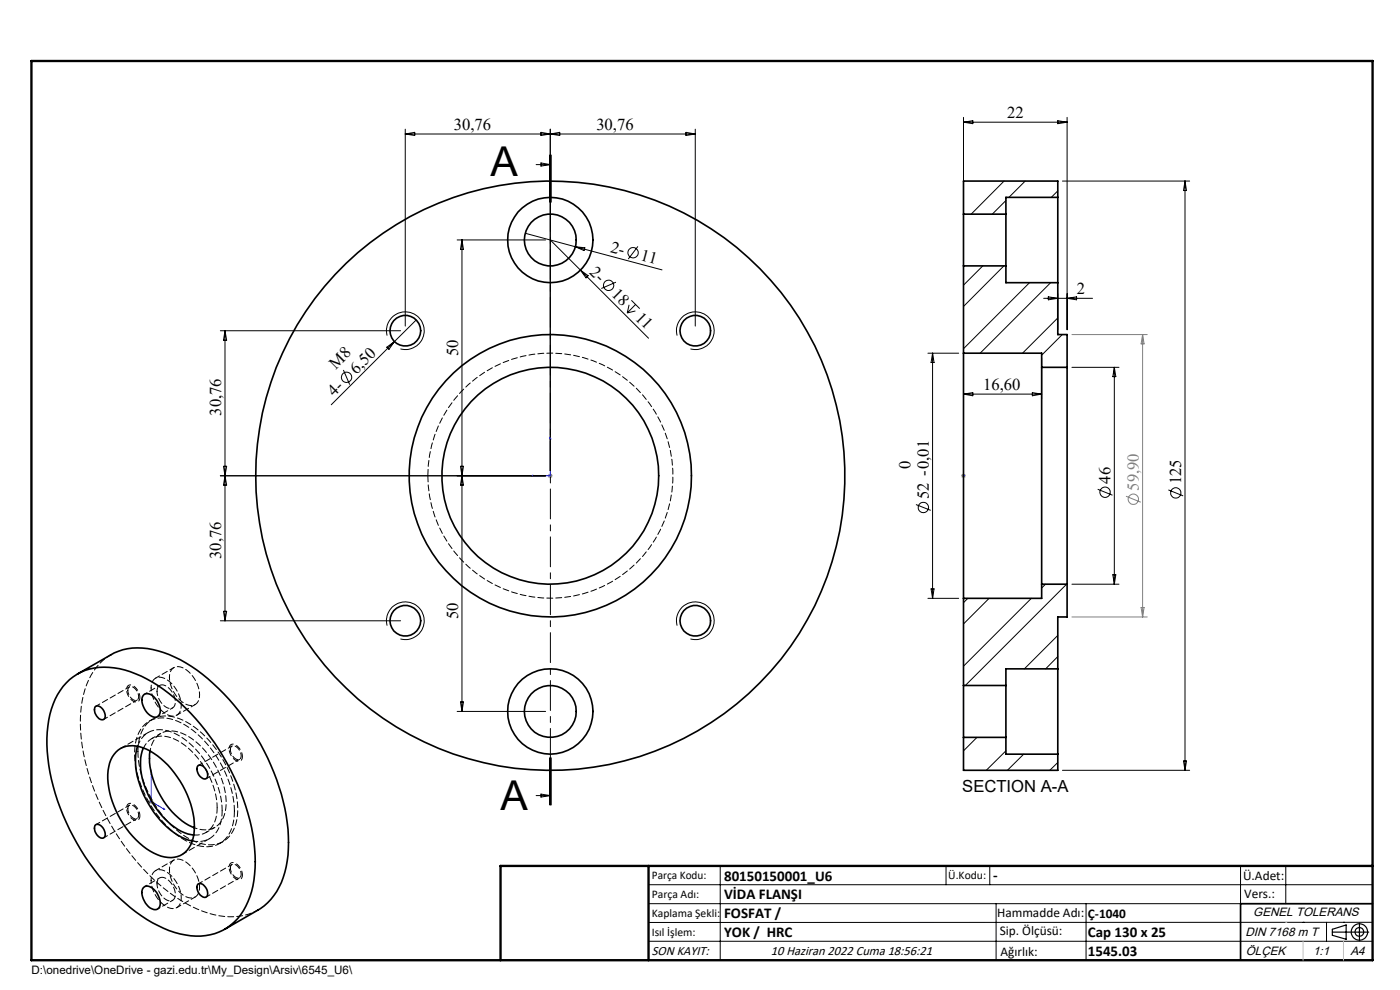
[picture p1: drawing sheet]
<svg xmlns="http://www.w3.org/2000/svg" width="297mm" height="210mm" viewBox="0 0 297 210" stroke-linecap="round" stroke-linejoin="round" font-family="sans-serif">
<g fill="none" stroke="#000" stroke-width=".21">
<path d="M86 27.4v41.8M86 28.4h61.5M86 28.4l2-.3v.6zM113.7 34.9h3M114.8 34.6l1.9 .3-1.9 .3zM114.8 28.1l1.9 .3-1.9 .3zM116.6 32.9v10M116.7 27.4v72.5M116.7 28.4l2-.3v.6zM116.8 32.9v10M116.9 32.9v10M145.5 28.1l2 .3-2 .3z"/>
<path d="M147.5 27.4v41.8M204.4 24.9v30.5M204.4 25.9h22M204.4 25.9l2-.3v.6zM224.4 25.6l2 .3-2 .3zM225.4 38.4h27M226.4 24.9v45M251.4 38.4v125M251.4 38.4l.3 2h-.6zM97 50.9h18.7M98 50.9v100M98 50.9l.3 2h-.6z"/>
<path d="M111.4 49.5l10.7 2.8M116.7 50.9l6.5 6.4M122.1 52.3l18.3 4.9M122.1 52.3l2 .3-.2 .6zM123.2 57.3l14.4 14.4M123.2 57.3l1.6 1.2-.5 .4zM130.7 59.9l-3.1 1.3M135.3 52.3l-2 2.7M46.7 70.2h38.3M47.7 70.2v61.5M47.7 70.2l.4 2h-.7zM72.8 78.5l1.4 3.1"/>
<path d="M82.1 73.7l1.6-1.2-1.2 1.6zM82.1 71.2a4 4 0 0 1 3.5-5 4 4 0 0 1 4.4 4.3 4 4 0 0 1-5.1 3.5M83.7 72.5l-13.4 13.4M88.3 67.9l-4.6 4.6M133.5 64.7l-.4 1.7M133.9 63.7l1.8 1.8M134.8 66l-1.7 .4M134.8 64.6l-1.7 1.8M143.7 71.2a4 4 0 0 1 3.5-5 4 4 0 0 1 4.3 4.3 4 4 0 0 1-5 3.5M196.8 74.9h6.6M197.8 74.9v52M197.8 74.9l.4 2h-.7z"/>
<path d="M204.4 75.9v8.7M221 75.9v8.7M221.4 63.3h10.4M222.4 63l2 .3-2 .3zM224.4 62.3v7.6M226.4 63.3l2-.3v.6zM227.4 77.9h10M236.4 77.9v46M236.4 77.9l.3 2h-.6zM47.4 98.9h.7l-.4 2zM97.7 98.9h.6l-.3 2zM204.4 83.6l2-.3v.7z"/>
<path d="M204.4 83.6h16.6M219 83.3l2 .3-2 .4zM46.7 100.9h69M47.7 100.9l.4 2h-.7zM98 100.9l.3 2h-.6zM194.3 107l3.1 1.3M232.9 103.8l3.1 1.2M247.9 103.9l3.1 1.3M46.7 131.7h38.3M47.4 129.7h.7l-.4 2zM82.1 132.7a4 4 0 0 1 3.5-5 4 4 0 0 1 4.4 4.3 4 4 0 0 1-5.1 3.5M143.7 132.7a4 4 0 0 1 3.5-5 4 4 0 0 1 4.3 4.3 4 4 0 0 1-5 3.5"/>
<path d="M196.8 126.9h6.6M197.5 124.9h.7l-.4 2zM227.4 123.9h10M236.1 121.9h.6l-.3 2zM97 150.9h18.7M97.7 148.9h.6l-.3 2zM113.7 168.8h3M114.8 168.4l1.9 .4-1.9 .3zM116.6 160.7v10M116.8 160.7v10M116.9 160.7v10zM225.4 163.4h27"/>
<path d="M251.1 161.4h.6l-.3 2zM137.6 187.7h153.6M137.6 191.7h153.6M137.6 199.7h153.6M152.8 183.7v20M200.7 183.7v4M210 183.7v4M211.3 191.7v12M230.4 191.7v12M263.2 183.7v20M272.8 183.7v8M276.4 195.6h.1"/>
<path d="M281.4 195.6v4.1M285 195.6h.1M291.2 195.6l-153.6 .1"/>
<circle cx="134.3" cy="53.6" r="1.11"/>
<circle cx="129.1" cy="60.5" r="1.1"/>
<circle cx="73.5" cy="80" r="1.08"/>
<circle cx="195.9" cy="107.7" r="1.09"/>
<circle cx="234.4" cy="104.4" r="1.09"/>
<circle cx="249.4" cy="104.6" r="1.09"/>
</g>
<g fill="none" stroke="#808080" stroke-width=".21">
<path d="M227.4 71h16M242.4 71v59.9M242.4 71l.3 1.9h-.6zM116.2 100.9h1M116.4 100.6l.7 .7M116.7 100.4v1M117.1 100.6l-.7 .7M203.9 100.9h1M204 100.6l.8 .7M204.4 100.4v1M204.8 100.6l-.8 .7M238.9 105.3l3.1 1.2"/>
<path d="M227.4 130.9h16M242.1 128.9h.6l-.3 2zM31.5 170h1.1M31.7 169.7l.7 .7M32.1 169.5v1.1M32.4 169.7l-.7 .7"/>
<circle cx="240.4" cy="105.9" r="1.09"/>
</g>
<path d="M29.7 147.9a2.62 2.62 0 0 0-2.2-2.6 1.52 1.52 0 0 0-.3 2.3 1.63 1.63 0 0 0 2.2 1.1l.3-.8M29.7 173a2.62 2.62 0 0 0-2.2-2.6 1.52 1.52 0 0 0-.3 2.4 1.63 1.63 0 0 0 2.2 1.1l.3-.9M51.4 160.5a2.62 2.62 0 0 0-2.2-2.6 1.52 1.52 0 0 0-.2 2.3 1.63 1.63 0 0 0 2.1 1.1l.3-.8M51.4 185.6a2.62 2.62 0 0 0-2.2-2.6 1.52 1.52 0 0 0-.2 2.3 1.63 1.63 0 0 0 2.1 1.1l.3-.8" fill="none" stroke="#000" stroke-width=".21" stroke-dasharray="1.3 .6" stroke-dashoffset=".4" stroke-linecap="butt"/>
<g fill="none" stroke="#000" stroke-width=".25">
<path d="M282.6 197.7h7.8M282.6 197.1l3-.9v3l-3-.8zM288.4 195.8v3.8M106.2 203.7h185"/>
<circle cx="288.4" cy="197.7" r="1.74"/>
<circle cx="288.4" cy="197.7" r=".93"/>
</g>
<path d="M116.7 92.7l.1 .4h-.2zM116.7 92.7v8.2h-4.1M204.4 92.7v.4v-.4M204.4 92.7v8.2M112.6 100.9l.4-.1v.2zM204.4 100.8v.2zM204.4 100.9h.1M32.1 163.3v.4l-.1-.1zM32.1 163.3v6.7l2.9 1.7M34.7 171.5l.3 .2h-.3z" fill="none" stroke="#00f" stroke-width=".21"/>
<path d="M116.8 32.9v137.8" fill="none" stroke="#000" stroke-width=".21" stroke-dasharray="6.3 1.3 1.3 1.3" stroke-dashoffset=".3"/>
<path d="M291.2 191.7h-28v12" fill="none" stroke="#000" stroke-width=".35"/>
<path d="M6.7 12.9h284.5v190.8h-284.5zM137.6 183.7v20M291.2 183.7h-185v20" fill="none" stroke="#000" stroke-width=".5"/>
<path d="M276.4 199.7v4M285 199.7v4" fill="none" stroke="#c0c0c0" stroke-width=".21"/>
<path d="M272.8 195.6h.1" fill="none" stroke="#c0c0c0" stroke-width=".25"/>
<g fill="#00f">
<path d="M112.6 100.9l.4 .1v-.2zM116.7 92.7l-.1 .4h.2z"/>
<path d="M34.7 171.5l.3 .2h-.3zM32.1 163.3v.4l-.1-.1z"/>
<path d="M204.4 100.8v.2zM204.4 92.7v.4z"/>
</g>
<g fill="none" stroke="#000" stroke-width=".35">
<path d="M204.4 45.4v11M204.4 56.4h9M204.4 45.4h9M204.4 56.4v18.5M213.4 45.4v11M213.4 56.4v3.6h11M224.4 41.9v18.1M224.4 41.9h-11v3.5M224.4 41.9v-3.5h-20v7M224.4 60v11h2v6.9M204.4 74.9v52M204.4 74.9h16.6v3"/>
<path d="M221 77.9v46M221 77.9h5.4M226.4 77.9v46M204.4 126.9v18.5M221 123.9v3h-16.6M221 123.9h5.4M226.4 123.9v7h-2v11M14 144.9a11.6 11.6 0 0 1 11.3-3.1 29.7 29.7 0 0 1 14 8.4 51.3 51.3 0 0 1 14.6 28.3 22.6 22.6 0 0 1-2.3 14.7 11.3 11.3 0 0 1-12.3 5.1 28.1 28.1 0 0 1-14-7.8 50.6 50.6 0 0 1-15.3-31.1 19.7 19.7 0 0 1 3.4-13.8zM16.4 143l7.1-4.1a13 13 0 0 1 11.2-.5 34 34 0 0 1 13.9 10 50.6 50.6 0 0 1 12.5 27.5 22.3 22.3 0 0 1-2.4 13.2 11.5 11.5 0 0 1-3.9 3.9l-7.1 4.1M20.1 150a1.25 1.25 0 0 1 1.9 .8l.3 .7a.83 .83 0 0 1-.4 1.2 .83 .83 0 0 1-1.1-.5l-.7-1zM24.6 159.5a5.5 5.5 0 0 1 6.5-.6 19.7 19.7 0 0 1 10.1 17.3 5.5 5.5 0 0 1-4.2 5.6 9.6 9.6 0 0 1-7.4-3 20.4 20.4 0 0 1-6.7-14.5l.2-1.6a5.9 5.9 0 0 1 1.5-3.2zM29.2 158.3a14 14 0 0 0 .9 9.3 18.8 18.8 0 0 0 9.2 10.3l1.5 .5"/>
<path d="M30.4 158.7a11.7 11.7 0 0 0 .7 9.1 15.8 15.8 0 0 0 8.8 9.1l1.2 .2M30.6 147.3a2.16 2.16 0 0 1 2.6 1.2 2.76 2.76 0 0 1 .3 3.5 2.16 2.16 0 0 1-2.6-1.3 2.76 2.76 0 0 1-.3-3.4zM31.8 159.3a16.7 16.7 0 0 0 4.1 12.2 13.1 13.1 0 0 0 5.3 4.1M204.4 145.4v11M204.4 156.4h9M204.4 145.4h9M204.4 156.4v7h20v-3.4M213.4 145.4v11M213.4 156.4v3.6h11M224.4 141.9v18.1M224.4 141.9h-11v3.5M20.1 175.1a1.25 1.25 0 0 1 1.9 .9l.3 .7a.83 .83 0 0 1-.4 1.1 .83 .83 0 0 1-1.1-.5l-.7-1z"/>
<path d="M42.1 162.4a1.92 1.92 0 0 1 1.9 2.3 .7 .7 0 0 1-.5 .6 .7 .7 0 0 1-.7-.3 2.03 2.03 0 0 1-.7-2.6zM30.4 188.3a1.45 1.45 0 0 1 2.2 .3 3.5 3.5 0 0 1 1.1 4 1.68 1.68 0 0 1-2.5-.6 3.4 3.4 0 0 1-.8-3.7zM42.1 187.5a1.92 1.92 0 0 1 1.9 2.4 .7 .7 0 0 1-.5 .5 .7 .7 0 0 1-.7-.3 2.03 2.03 0 0 1-.7-2.6z"/>
<circle cx="116.7" cy="50.9" r="5.5"/>
<circle cx="116.8" cy="50.9" r="9"/>
<circle cx="86" cy="70.2" r="3.3"/>
<circle cx="147.5" cy="70.2" r="3.2"/>
<circle cx="116.7" cy="100.9" r="23"/>
<circle cx="116.7" cy="100.9" r="29.9"/>
<circle cx="116.8" cy="100.9" r="62.5"/>
<circle cx="86" cy="131.7" r="3.2"/>
<circle cx="147.5" cy="131.7" r="3.2"/>
<circle cx="116.7" cy="150.9" r="5.5"/>
<circle cx="116.8" cy="150.9" r="9"/>
</g>
<path d="M90.8 100.9a26 26 0 0 1 38.3-22.9 26 26 0 0 1 1.9 44.7 26 26 0 0 1-40.1-19.6l-.1-2.2" fill="none" stroke="#000" stroke-width=".21" stroke-dasharray="1.3 .6" stroke-dashoffset="-.1"/>
<g fill="none" stroke="#000" stroke-width=".21">
<path d="M213 38.4l-7 7M217.5 38.4l-3.5 3.5M208.5 56.4l-4.1 4.1M213 56.4l-8.6 8.6M213.4 42.5l-2.9 2.9M218.4 60l-14 14M222.9 60l-15 14.9M224.4 40.5l-1.4 1.4M224.4 67.4l-7.5 7.5M225.4 71l-4.4 4.3M205.3 126.9l-.9 .9M209.8 126.9l-5.4 5.5"/>
<path d="M218.8 126.9l-14.4 14.4M221.8 123.9l-.8 .8M224.4 134.8l-7.1 7.1M224.4 139.3l-2.6 2.6M226.3 123.9l-21.5 21.5M207.3 156.4l-2.9 2.9M213.4 159.3l-4.2 4.1M217.2 160l-3.5 3.4M224.4 161.7l-1.7 1.7"/>
</g>
<path d="M23.5 138.9a13.4 13.4 0 0 0-6.1 9.7 37.8 37.8 0 0 0 3.7 21.7 47.1 47.1 0 0 0 18.3 21.3 17 17 0 0 0 13.3 2.3l2.1-.9M36.9 141.6l-3.9 2.3M37.5 151.7l3.9-2.2M36.9 182.4l-3.9 2.3M37.5 192.5l3.9-2.2" fill="none" stroke="#000" stroke-width=".21" stroke-dasharray="1.3 .6" stroke-dashoffset=".3"/>
<g fill="none" stroke="#000" stroke-width=".21" stroke-dasharray="1.3 .6" stroke-dashoffset=".4">
<path d="M22 152.6l7.1-4.1M27.1 146.4a.8 .8 0 0 1 .6-.8 .8 .8 0 0 1 1 .5 1.82 1.82 0 0 1 .4 2.4 1.7 1.7 0 0 1-1.9-1.7l-.1-.4M27.5 145.7l-7.1 4.1M32.4 152.6l-.7 .4M33.3 146.7a3.9 3.9 0 0 0 2.8 3.6 1.5 1.5 0 0 0 1-2.3 3.2 3.2 0 0 0-3-2.7 1.22 1.22 0 0 0-.8 1.4M48.9 159a.8 .8 0 0 1 .6-.8 .8 .8 0 0 1 .9 .5 1.82 1.82 0 0 1 .5 2.3 1.7 1.7 0 0 1-2-1.7v-.3M49.2 158.3l-7.1 4M22 177.7l7.1-4.1M27.1 171.6a.8 .8 0 0 1 .6-.9 .8 .8 0 0 1 1 .5 1.82 1.82 0 0 1 .4 2.4 1.7 1.7 0 0 1-1.9-1.7l-.1-.3M27.5 170.8l-7.1 4.1M43.8 165.2l7-4.1M46.6 178.9l.7-.4"/>
<path d="M33.3 187.5a3.9 3.9 0 0 0 2.8 3.6 1.5 1.5 0 0 0 1-2.3 3.2 3.2 0 0 0-3-2.7 1.22 1.22 0 0 0-.8 1.4M43.8 190.3l7-4.1M48.9 184.1a.8 .8 0 0 1 .6-.8 .8 .8 0 0 1 .9 .5 1.82 1.82 0 0 1 .5 2.4 1.7 1.7 0 0 1-2-1.7v-.4M49.2 183.4l-7.1 4.1"/>
</g>
<path d="M31.8 159.3a4.6 4.6 0 0 1 6.8-3.8 17.4 17.4 0 0 1 9.2 12.6 7.5 7.5 0 0 1-1.5 6.9 4.7 4.7 0 0 1-5 .6M32.1 145.9a1.95 1.95 0 0 1 .9-2 1.95 1.95 0 0 1 2.3 .2 6.7 6.7 0 0 1 3 6.5 1.86 1.86 0 0 1-3 .9 7.1 7.1 0 0 1-3.2-5.6M33.4 152l3.2-1.8M33.9 145.4l-3.2 1.8M35.9 143.7a1.95 1.95 0 0 1 1-2.1 1.95 1.95 0 0 1 2.2 .2 6.7 6.7 0 0 1 3.1 6.5 1.86 1.86 0 0 1-3.1 .9 7.1 7.1 0 0 1-3.2-5.5M32.1 186.8a1.95 1.95 0 0 1 .9-2.1 1.95 1.95 0 0 1 2.3 .2 6.7 6.7 0 0 1 3 6.5 1.86 1.86 0 0 1-3 .9 7.1 7.1 0 0 1-3.2-5.5M33.4 192.8l3.2-1.8M33.9 186.2l-3.2 1.9M35.9 184.5a1.95 1.95 0 0 1 1-2.1 1.95 1.95 0 0 1 2.2 .3 6.7 6.7 0 0 1 3.1 6.5 1.86 1.86 0 0 1-3.1 .9 7.1 7.1 0 0 1-3.2-5.6" fill="none" stroke="#000" stroke-width=".21" stroke-dasharray="1.3 .6" stroke-dashoffset=".7"/>
<path d="M31.4 155.4l-5.8 3.4M40.8 178.4a4.9 4.9 0 0 0 6-4l.3-2.5M46.1 171.3a5.4 5.4 0 0 1-3 5.6l-2 .2M47.1 171.9a20 20 0 0 0-10.1-16.4 5.4 5.4 0 0 0-6.9 1.1l-.9 1.7M38.6 181.3l5.8-3.4" fill="none" stroke="#000" stroke-width=".21" stroke-dasharray="1.3 .6" stroke-dashoffset=".1"/>
<path d="M29.3 159.4a7.3 7.3 0 0 1 3.6-7.1 8.2 8.2 0 0 1 7.6 1.4 23.4 23.4 0 0 1 9.9 18.4 6.9 6.9 0 0 1-3.9 6.8 8.8 8.8 0 0 1-7.7-1.8 23.7 23.7 0 0 1-9.5-17.7M49.7 172.1a7.3 7.3 0 0 1-3.6 7.1 8.2 8.2 0 0 1-7.6-1.4 23.4 23.4 0 0 1-9.9-18.4 6.9 6.9 0 0 1 3.9-6.8 8.8 8.8 0 0 1 7.7 1.8 23.7 23.7 0 0 1 9.5 17.7" fill="none" stroke="#000" stroke-width=".21" stroke-dasharray="1.3 .6"/>
<path d="M30.5 158.6a4.4 4.4 0 0 1 5.8-2.1 16.6 16.6 0 0 1 9 10.4l.6 2.7 .2 1.7" fill="none" stroke="#000" stroke-width=".21" stroke-dasharray="1.3 .6" stroke-dashoffset=".2"/>
<path d="M34.1 155.6l-1.9 1.1M43.7 176.6l1.9-1.1" fill="none" stroke="#000" stroke-width=".21" stroke-dasharray="1.3 .6" stroke-dashoffset=".5"/>
<g font-size="8.7">
<text x="104.1" y="37.2">A</text>
<text x="106.1" y="171.8">A</text>
</g>
<g font-size="3.5">
<text x="96.3" y="27.6">30,76</text>
<text x="126.5" y="27.6">30,76</text>
<text x="213.7" y="25.1">22</text>
<text x="129.4" y="53.4" transform="rotate(15 129.4 53.4)">2-</text>
<text x="124.9" y="57.9" transform="rotate(45 124.9 57.9)">2-</text>
<text x="135.8" y="55.1" transform="rotate(15 135.8 55.1)">11</text>
<text x="129.6" y="62.6" transform="rotate(45 129.6 62.6)">18</text>
<text x="228.4" y="62.4">2</text>
<text x="134.6" y="67.6" transform="rotate(45 134.6 67.6)">11</text>
<text x="97.2" y="75.6" transform="rotate(-90 97.2 75.6)">50</text>
<text x="71.2" y="78.4" transform="rotate(-45 71.2 78.4)">M8</text>
<text x="75.6" y="79.5" transform="rotate(-45 75.6 79.5)">6,50</text>
<text x="208.6" y="82.8">16,60</text>
<text x="46.9" y="88.2" transform="rotate(-90 46.9 88.2)">30,76</text>
<text x="70.9" y="84.2" transform="rotate(-45 70.9 84.2)">4-</text>
<text x="193.2" y="99.5" transform="rotate(-90 193.2 99.5)">0</text>
<text x="197" y="105.8" transform="rotate(-90 197 105.8)">52 -0,01</text>
<text x="235.6" y="102.6" transform="rotate(-90 235.6 102.6)">46</text>
<text x="250.6" y="102.7" transform="rotate(-90 250.6 102.7)">125</text>
<text x="46.9" y="118.6" transform="rotate(-90 46.9 118.6)">30,76</text>
<text x="97.2" y="131.3" transform="rotate(-90 97.2 131.3)">50</text>
<text x="204.1" y="167.9">SECTION A-A</text>
</g>
<text font-size="3.5" fill="#808080" x="241.6" y="104.1" transform="rotate(-90 241.6 104.1)">59,90</text>
<g font-size="3.2">
<text x="153.6" y="186.8">80150150001_U6</text>
<text x="153.6" y="190.8">VİDA FLANŞI</text>
<text x="210.7" y="186.6">-</text>
<text x="153.6" y="194.8">FOSFAT /</text>
<text x="153.6" y="198.8">YOK / HRC</text>
<text x="230.8" y="198.7">Cap 130 x 25</text>
<text x="230.8" y="202.8">1545.03</text>
</g>
<g font-size="2.8">
<text x="263.7" y="186.7">Ü.Adet:</text>
<text x="263.9" y="190.5">Vers.:</text>
<text x="211.5" y="194.5">Hammadde Adı:</text>
<text x="230.8" y="194.7">Ç-1040</text>
<text x="138.3" y="202.6">SON KAYIT:</text>
<text x="163.6" y="202.6">10 Haziran 2022 Cuma 18:56:21</text>
<text x="212.1" y="198.4">Sip. Ölçüsü:</text>
<text x="212.2" y="202.7">Ağırlık:</text>
</g>
<g font-size="2.6">
<text x="265.9" y="194.4">GENEL TOLERANS</text>
<text x="264.2" y="198.5">DIN 7168 m T</text>
<text x="264.3" y="202.6">ÖLÇEK</text>
<text x="278.5" y="202.6">1:1</text>
<text x="286.5" y="202.6">A4</text>
</g>
<g font-size="2.5">
<text x="138.3" y="186.4">Parça Kodu:</text>
<text x="138.3" y="190.5">Parça Adı:</text>
<text x="201.2" y="186.5">Ü.Kodu:</text>
<text x="138.3" y="194.5">Kaplama Şekli:</text>
<text x="138.3" y="198.6">Isıl İşlem:</text>
<text x="6.7" y="206.7">D:\onedrive\OneDrive - gazi.edu.tr\My_Design\Arsiv\6545_U6\</text>
</g>
</svg>
